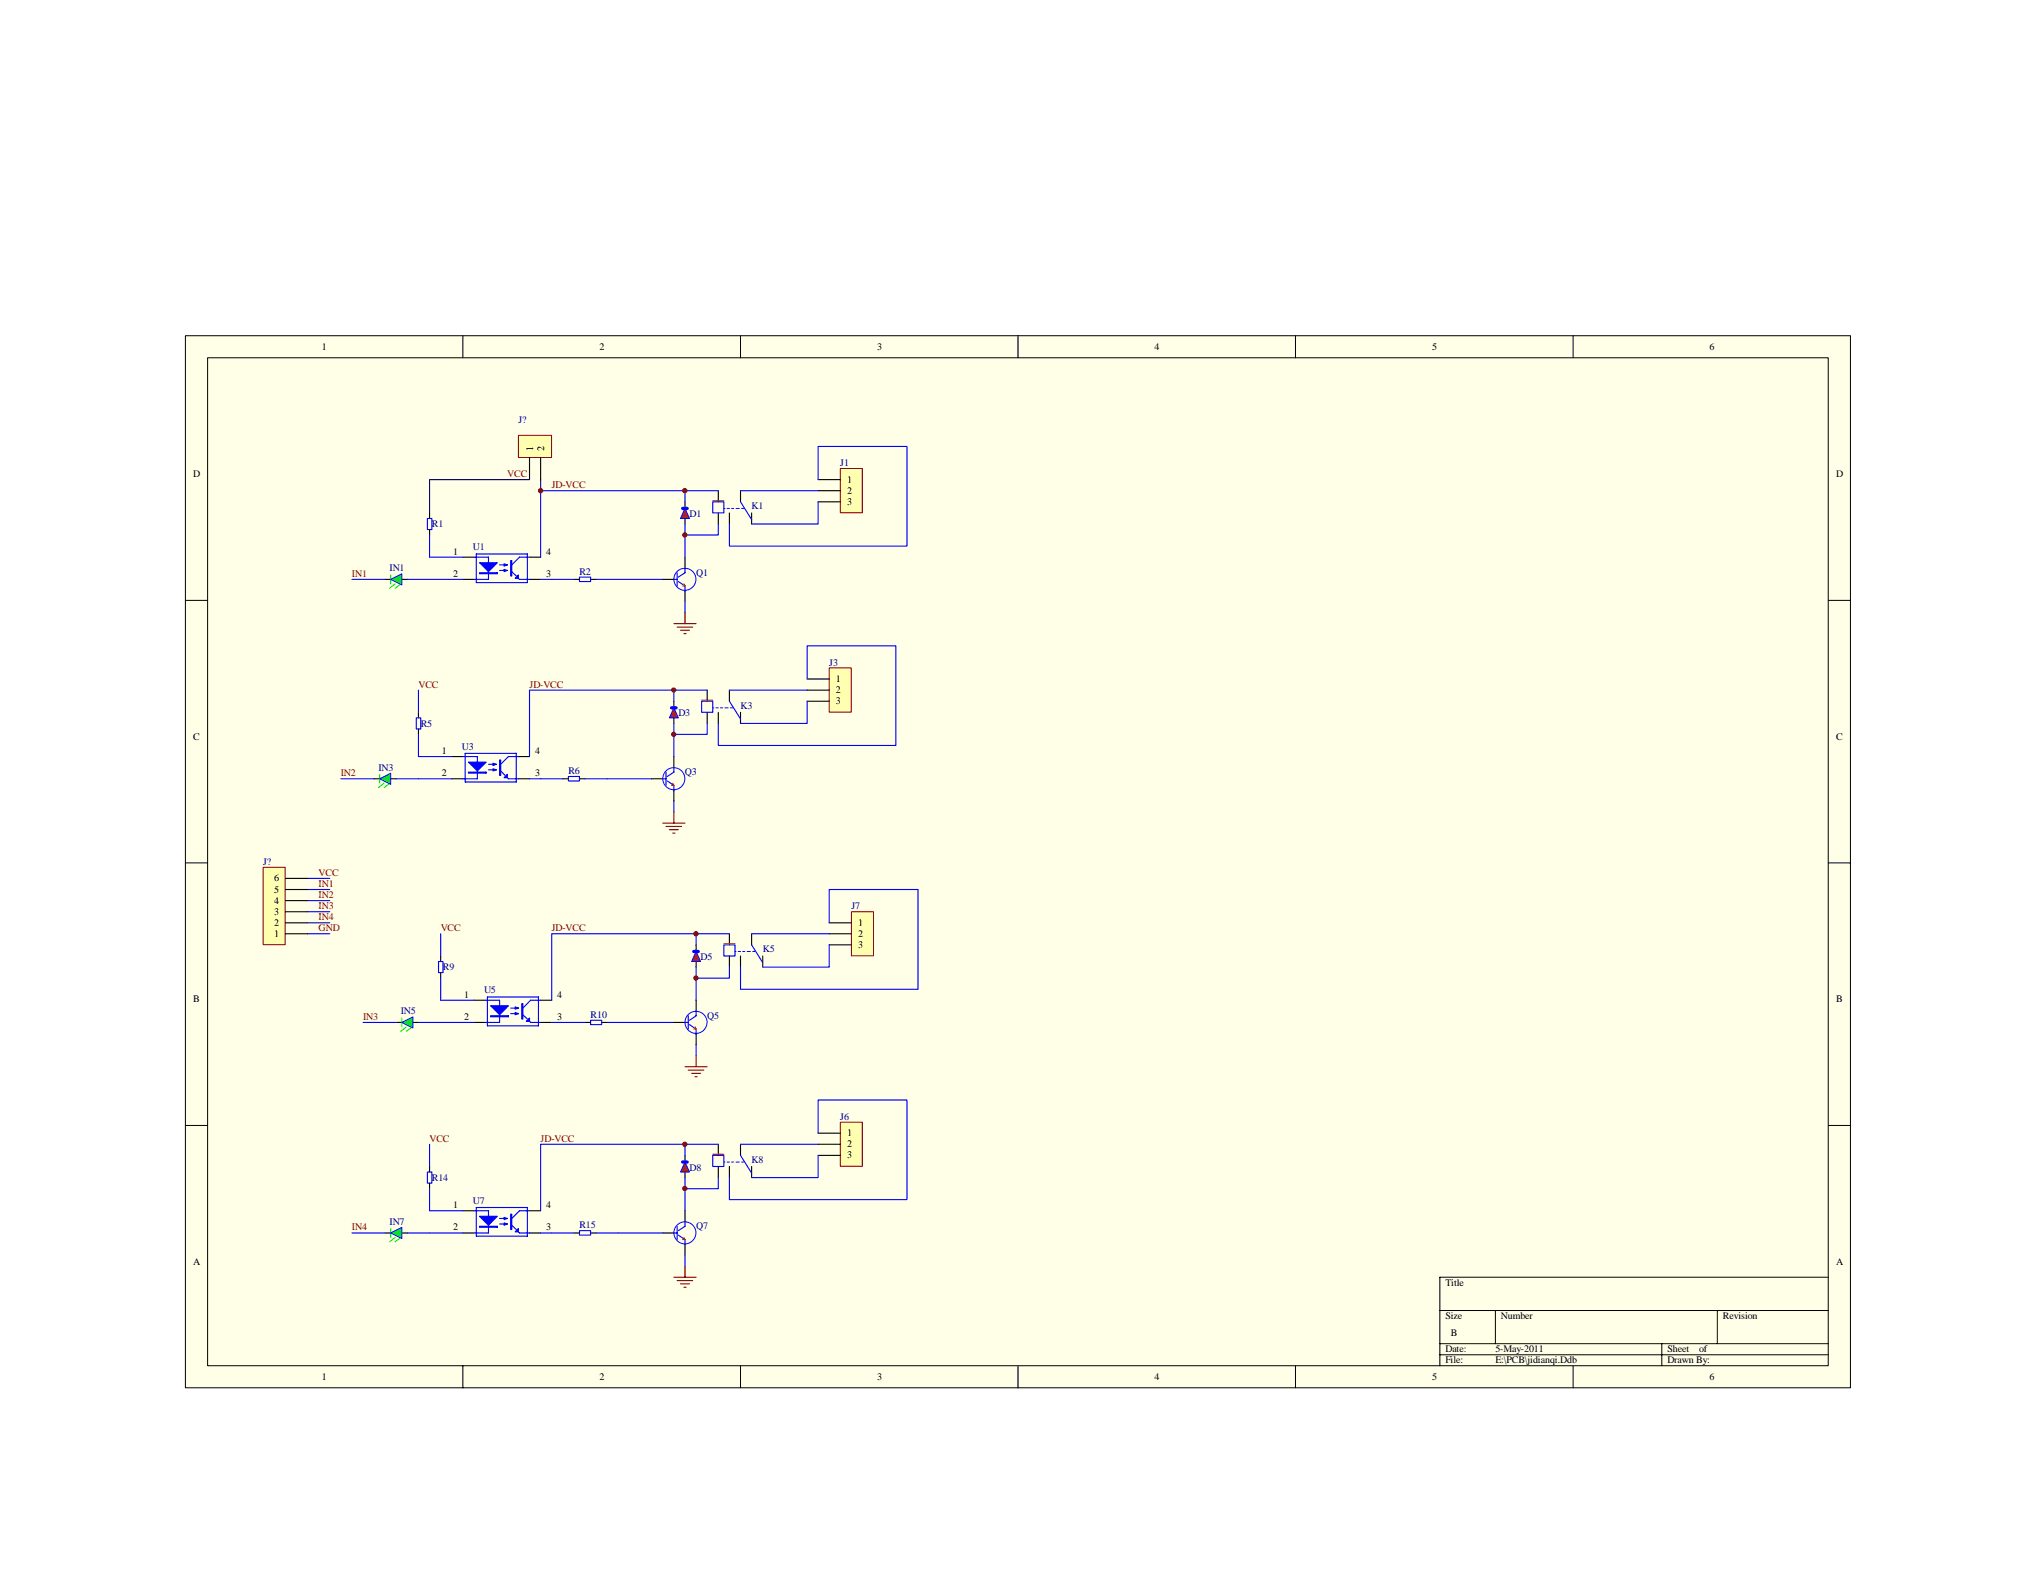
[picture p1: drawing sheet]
<svg xmlns="http://www.w3.org/2000/svg" width="279mm" height="216mm" viewBox="0 0 279 216" stroke-linecap="round" stroke-linejoin="round" font-family="sans-serif">
<path d="M25.4 46.1h228.5v144.4h-228.5z" fill="#ffffe8"/>
<g fill="none" stroke="#000" stroke-width=".14">
<path d="M25.4 46.1h228.5v144.4h-228.5zM28.5 49.1h222.4v138.4h-222.4zM63.5 46.1v3M101.6 46.1v3M139.7 46.1v3M177.8 46.1v3M215.9 46.1v3M25.4 82.4h3.1M250.9 82.4h3.1M25.4 118.4h3.1M250.9 118.4h3.1M25.4 154.5h3.1"/>
<path d="M250.9 154.5h3.1M197.6 179.9h53.3M205.2 179.9v4.5M235.7 179.9v4.5M250.9 175.3h-53.3v12.2M63.5 187.5v3M101.6 187.5v3M139.7 187.5v3M177.8 187.5v3M197.6 184.4h53.3M197.6 185.9h53.3M215.9 187.5v3"/>
<path d="M228 184.4v3.1"/>
</g>
<path d="M94 68.9v.7M94 71.2v.7M98.6 67.4v1.5M98.6 70.4v1.5M100.1 70.4v1.5M101.6 67.4v1.5M103.1 70.4v1.5" fill="none" stroke="#000" stroke-width=".15"/>
<path d="M97.8 68.9h1.5v1.5h-1.5zM101.6 68.9l1.5 2.4" fill="none" stroke="#00f" stroke-width=".15"/>
<path d="M99.5 69.8h-.2M100.1 69.8h-.3M100.7 69.8h-.3M101.5 69.8h-.5M102.1 69.8h-.3" fill="none" stroke="#00f" stroke-width=".14" stroke-dasharray="1 1 1 1 1 1 1 1"/>
<path d="M97.8 68.7h1.5" fill="none" stroke="#ee0e22" stroke-width=".15"/>
<path d="M94 69.8l.6 1.4h-1.2z" fill="#f00" stroke="#00f" stroke-width=".14"/>
<path d="M93.7 69.8h.6" fill="none" stroke="#00f" stroke-width=".46"/>
<g fill="none" stroke="#00f" stroke-width=".15">
<path d="M58.7 71.2h.6v1.5h-.6zM58.9 79.5h4.6M58.9 73.4v3.1h4.6M65 76.5h2v3h-2M65.4 76h7v4h-7zM68.6 78.3h1M68.6 77.5h1M69.2 78.1l.4 .2-.4 .2zM69.2 77.4l.4 .1-.4 .2zM70.2 78.5l.6 .6M71.1 79.4l.2 .1h1.4M72.7 76.5h-1.4l-1.1 1"/>
<path d="M74.2 79.5h4.6M79.5 79.2h1.5v.6h-1.5zM81.8 79.5h9.2M94 71.9v1.5h4.6v-1.5M94 67.4h-19.8v9.1M94 73.4v3.1M98.6 67.4h-4.6v1.5M94 82.5v1.6"/>
</g>
<path d="M92.5 85.6h3M92.9 86.1h2.2M93.4 86.5h1.2M93.9 87h.2M94 84.1v1.5" fill="none" stroke="#800000" stroke-width=".15"/>
<path d="M52.9 79.5h.7M55.1 79.5h.8M58.9 70.4v.8M58.9 72.7v.7M63.5 79.5h1.5M63.5 76.5h1.5M72.7 79.5h1.5M72.7 76.5h1.5M78.8 79.5h.7M81 79.5h.8" fill="none" stroke="#000" stroke-width=".15"/>
<g fill="#00f" stroke="#00f" stroke-width=".15">
<path d="M65.8 77.2h2.4l-1.2 1.3z"/>
<path d="M71.1 78.9v.5h-.4z"/>
<path d="M65.8 78.6v.1h2.4v-.1z" fill-rule="evenodd"/>
<path d="M70.1 76.9h.1v2.2h-.1z" fill-rule="evenodd"/>
</g>
<path d="M53.6 78.9v1.2M54.2 80.1l-.7 .6M54.8 80.3l-.6 .4" fill="none" stroke="#0f0" stroke-width=".15"/>
<path d="M53.6 79.5l1.5-.7v1.5z" fill="#0f0" stroke="#00f" stroke-width=".14"/>
<path d="M48.3 79.5h4.6M55.9 79.5h3" fill="none" stroke="#00f" stroke-width=".15"/>
<path d="M115.3 64.3h3v6.1h-3z" fill="#ffffb0"/>
<path d="M115.3 64.3h3v6.1h-3z" fill="none" stroke="#800000" stroke-width=".14"/>
<g fill="none" stroke="#000" stroke-width=".15">
<path d="M91 79.5h1.5M94 76.5v1.5M112.3 65.8h3M112.3 67.4h3M112.3 68.9h3M92.5 96.2v.8M92.5 98.5v.8M94 81v1.5M97 94.7v1.5M97 97.8v1.5M98.6 97.8v1.5M100.1 94.7v1.5"/>
<path d="M101.6 97.8v1.5"/>
</g>
<path d="M92.5 79.5h.4M92.9 78.6v1.8M93.1 79.8l.9 .6v.8M94 78v.6l-.9 .6M101.6 67.4h10.7M112.3 68.9v3h-9.2M112.3 65.8v-4.5h12.2v13.7h-24.4v-3.1M96.3 96.2h1.5v1.6h-1.5zM100.1 96.2l1.5 2.5" fill="none" stroke="#00f" stroke-width=".15"/>
<circle cx="94" cy="79.5" r="1.51" fill="none" stroke="#00f" stroke-width=".14"/>
<path d="M93.9 80.1l.1 .3h-.3M96.3 96.1h1.5" fill="none" stroke="#ee0e22" stroke-width=".15"/>
<g fill="#800000" stroke="#800000" stroke-width=".14">
<circle cx="94" cy="67.3" r=".3"/>
<circle cx="94" cy="73.4" r=".3"/>
</g>
<path d="M98 97.2h-.2M98.6 97.2h-.3M99.2 97.2h-.3M99.9 97.2h-.4M100.5 97.2h-.3" fill="none" stroke="#00f" stroke-width=".14" stroke-dasharray="1 1 1 1 1 1 1 1"/>
<path d="M92.5 97.2l.6 1.3h-1.2z" fill="#f00" stroke="#00f" stroke-width=".14"/>
<path d="M92.2 97.2h.6" fill="none" stroke="#00f" stroke-width=".46"/>
<g fill="none" stroke="#00f" stroke-width=".15">
<path d="M57.1 98.5h.6v1.6h-.6zM57.4 94.7v3.1M92.5 99.3v1.5h4.5v-1.5M92.5 94.7h-19.8v9.1M97 94.7h-4.5v1.5M57.4 106.9h4.6M57.4 100.8v3h4.6M63.5 103.8h2v3.1h-2M63.8 103.4h7v3.9h-7zM67 105.7h1.1M67 104.9h1.1M67.6 105.5l.5 .2-.5 .1z"/>
<path d="M67.6 104.8l.5 .1-.5 .2zM68.7 105.8l.6 .6M69.6 106.7l.2 .2h1.3M71.1 103.8h-1.3l-1.1 1.1M72.7 106.9h4.5M78 106.6h1.5v.6h-1.5zM80.3 106.9h9.1M92.5 100.8v3M92.5 109.9v1.5"/>
</g>
<path d="M91 113h3M91.4 113.4h2.1M91.9 113.9h1.2M92.3 114.3h.3M92.5 111.4v1.6" fill="none" stroke="#800000" stroke-width=".15"/>
<path d="M57.4 97.8v.7M51.4 106.9h.7M53.6 106.9h.8M57.4 100.1v.7M62 106.9h1.5M62 103.8h1.5M71.1 106.9h1.6M71.1 103.8h1.6M77.2 106.9h.8M79.5 106.9h.8" fill="none" stroke="#000" stroke-width=".15"/>
<g fill="#00f" stroke="#00f" stroke-width=".15">
<path d="M64.3 104.6h2.4l-1.2 1.2z"/>
<path d="M69.6 106.3v.4h-.4z"/>
<path d="M64.3 106v.1h2.4v-.1z" fill-rule="evenodd"/>
<path d="M68.6 104.3h.1v2.1h-.1z" fill-rule="evenodd"/>
</g>
<path d="M52.1 106.3v1.2M52.7 107.5l-.8 .6M53.3 107.7l-.6 .4" fill="none" stroke="#0f0" stroke-width=".15"/>
<path d="M52.1 106.9l1.5-.8v1.6z" fill="#0f0" stroke="#00f" stroke-width=".14"/>
<path d="M46.8 106.9h4.6M54.4 106.9h3" fill="none" stroke="#00f" stroke-width=".15"/>
<path d="M113.8 91.7h3v6h-3z" fill="#ffffb0"/>
<path d="M113.8 91.7h3v6h-3z" fill="none" stroke="#800000" stroke-width=".14"/>
<g fill="none" stroke="#000" stroke-width=".15">
<path d="M110.8 93.2h3M110.8 94.7h3M110.8 96.2h3M89.4 106.9h1.6M92.5 103.8v1.6M92.5 108.4v1.5M95.5 129.7v.8M95.5 132v.7M100.1 128.2v1.5M100.1 131.2v1.5M101.6 131.2v1.5M103.1 128.2v1.5"/>
<path d="M104.7 131.2v1.5"/>
</g>
<path d="M100.1 94.7h10.7M110.8 96.2v3.1h-9.2M110.8 93.2v-4.6h12.1v13.7h-24.3v-3M91 106.9h.4M91.4 106v1.8M91.6 107.2l.9 .6v.8M92.5 105.4v.6l-.9 .6M99.3 129.7h1.6v1.5h-1.6zM103.1 129.7l1.6 2.4" fill="none" stroke="#00f" stroke-width=".15"/>
<circle cx="92.5" cy="106.9" r="1.51" fill="none" stroke="#00f" stroke-width=".14"/>
<path d="M92.3 107.5l.2 .3h-.3M99.3 129.5h1.6" fill="none" stroke="#ee0e22" stroke-width=".15"/>
<g fill="#800000" stroke="#800000" stroke-width=".14">
<circle cx="92.5" cy="94.7" r=".29"/>
<circle cx="92.5" cy="100.8" r=".3"/>
</g>
<path d="M101 130.6h-.1M101.6 130.6h-.3M102.2 130.6h-.3M103 130.6h-.5M103.6 130.6h-.3" fill="none" stroke="#00f" stroke-width=".14" stroke-dasharray="1 1 1 1 1 1 1 1"/>
<path d="M95.5 130.6l.6 1.4h-1.2z" fill="#f00" stroke="#00f" stroke-width=".14"/>
<path d="M95.2 130.6h.6" fill="none" stroke="#00f" stroke-width=".46"/>
<g fill="none" stroke="#00f" stroke-width=".15">
<path d="M60.2 132h.6v1.5h-.6zM60.5 134.3v3h4.5M60.5 128.2v3M66.6 137.3h2v3h-2M66.9 136.8h7v4h-7zM70.1 139.1h1M70.1 138.4h1M70.7 139l.4 .1-.4 .2zM70.7 138.2l.4 .2-.4 .1zM71.8 139.3l.6 .6M74.2 137.3h-1.4l-1 1.1M95.5 132.7v1.6h4.6v-1.6"/>
<path d="M95.5 128.2h-19.8v9.1M95.5 134.3v3M100.1 128.2h-4.6v1.5M60.5 140.3h4.5M72.7 140.2l.1 .1h1.4M75.7 140.3h4.6M81 140h1.6v.6h-1.6zM83.3 140.3h9.2M95.5 143.4v1.5"/>
</g>
<path d="M94 146.4h3M94.4 146.9h2.2M94.9 147.3h1.2M95.4 147.8h.3M95.5 144.9v1.5" fill="none" stroke="#800000" stroke-width=".15"/>
<path d="M60.5 131.2v.8M60.5 133.5v.8M65 137.3h1.6M74.2 137.3h1.5M54.4 140.3h.7M56.7 140.3h.7M65 140.3h1.6M74.2 140.3h1.5M80.3 140.3h.7M82.6 140.3h.7" fill="none" stroke="#000" stroke-width=".15"/>
<g fill="#00f" stroke="#00f" stroke-width=".15">
<path d="M67.3 138h2.5l-1.2 1.3z"/>
<path d="M72.7 139.7v.5h-.5z"/>
<path d="M67.3 139.4v.2h2.4v-.2z" fill-rule="evenodd"/>
<path d="M71.6 137.8h.2v2.1h-.2z" fill-rule="evenodd"/>
</g>
<path d="M55.1 139.7v1.2M55.8 140.9l-.8 .7M56.4 141.1l-.6 .5" fill="none" stroke="#0f0" stroke-width=".15"/>
<path d="M55.1 140.3l1.6-.7v1.5z" fill="#0f0" stroke="#00f" stroke-width=".14"/>
<path d="M49.8 140.3h4.6M57.4 140.3h3.1" fill="none" stroke="#00f" stroke-width=".15"/>
<path d="M116.9 125.2h3v6h-3z" fill="#ffffb0"/>
<path d="M116.8 125.1h3.1v6.1h-3.1z" fill="none" stroke="#800000" stroke-width=".14"/>
<g fill="none" stroke="#000" stroke-width=".15">
<path d="M95.5 137.3v1.5M113.8 126.7h3M113.8 128.2h3M113.8 129.7h3M92.5 140.3h1.5M94 158.6v.7M95.5 141.9v1.5M98.6 157.1v1.5M101.6 157.1v1.5M94 160.9v.7M98.6 160.1v1.5M100.1 160.1v1.5"/>
<path d="M103.1 160.1v1.5"/>
</g>
<path d="M94.4 139.4v1.8M95.5 138.8v.6l-.9 .6M103.1 128.2h10.7M113.8 129.7v3h-9.1M113.8 126.7v-4.6h12.2v13.7h-24.4v-3.1M94 140.3h.4M94.6 140.6l.9 .6v.8M97.8 158.6h1.5v1.5h-1.5zM101.6 158.6l1.5 2.4" fill="none" stroke="#00f" stroke-width=".15"/>
<circle cx="95.5" cy="140.3" r="1.51" fill="none" stroke="#00f" stroke-width=".14"/>
<path d="M95.4 140.9l.1 .3h-.3M97.8 158.4h1.5" fill="none" stroke="#ee0e22" stroke-width=".15"/>
<g fill="#800000" stroke="#800000" stroke-width=".14">
<circle cx="95.5" cy="128.2" r=".3"/>
<circle cx="95.5" cy="134.2" r=".3"/>
</g>
<path d="M99.5 159.5h-.2M100.1 159.5h-.3M100.7 159.5h-.3M101.5 159.5h-.5M102.1 159.5h-.3" fill="none" stroke="#00f" stroke-width=".14" stroke-dasharray="1 1 1 1 1 1 1 1"/>
<path d="M94 159.5l.6 1.4h-1.2z" fill="#f00" stroke="#00f" stroke-width=".14"/>
<path d="M93.7 159.5h.6" fill="none" stroke="#00f" stroke-width=".46"/>
<g fill="none" stroke="#00f" stroke-width=".15">
<path d="M58.9 157.1v3M94 157.1h-19.8v9.1M98.6 157.1h-4.6v1.5M58.7 160.9h.6v1.5h-.6zM58.9 169.2h4.6M58.9 163.2v3h4.6M65 166.2h2v3h-2M65.4 165.7h7v4h-7zM68.6 168h1M68.6 167.2h1M69.2 167.9l.4 .1-.4 .2zM69.2 167.1l.4 .1-.4 .2z"/>
<path d="M70.2 168.2l.6 .6M71.1 169.1l.2 .1h1.4M72.7 166.2h-1.4l-1.1 1M74.2 169.2h4.6M79.5 168.9h1.5v.6h-1.5zM81.8 169.2h9.2M94 161.6v1.6h4.6v-1.6M94 163.2v3M94 172.3v1.5"/>
</g>
<path d="M92.5 175.3h3M92.9 175.8h2.2M93.4 176.2h1.2M93.9 176.7h.2M94 173.8v1.5" fill="none" stroke="#800000" stroke-width=".15"/>
<path d="M52.9 169.2h.7M55.1 169.2h.8M58.9 160.1v.8M58.9 162.4v.8M63.5 169.2h1.5M63.5 166.2h1.5M72.7 169.2h1.5M72.7 166.2h1.5M78.8 169.2h.7M81 169.2h.8" fill="none" stroke="#000" stroke-width=".15"/>
<g fill="#00f" stroke="#00f" stroke-width=".15">
<path d="M65.8 166.9h2.4l-1.2 1.3z"/>
<path d="M71.1 168.6v.5h-.4z"/>
<path d="M65.8 168.3v.1h2.4v-.1z" fill-rule="evenodd"/>
<path d="M70.1 166.6h.1v2.2h-.1z" fill-rule="evenodd"/>
</g>
<path d="M53.6 168.6v1.2M54.2 169.8l-.7 .6M54.8 170l-.6 .4" fill="none" stroke="#0f0" stroke-width=".15"/>
<path d="M53.6 169.2l1.5-.7v1.5z" fill="#0f0" stroke="#00f" stroke-width=".14"/>
<path d="M48.3 169.2h4.6M55.9 169.2h3" fill="none" stroke="#00f" stroke-width=".15"/>
<path d="M115.3 154.1h3v6h-3z" fill="#ffffb0"/>
<path d="M115.3 154h3v6.1h-3z" fill="none" stroke="#800000" stroke-width=".14"/>
<path d="M112.3 155.5h3M112.3 157.1h3M112.3 158.6h3M91 169.2h1.5M94 166.2v1.5M94 170.8v1.5" fill="none" stroke="#000" stroke-width=".15"/>
<path d="M42.2 120.6h3.1M42.2 122.1h3.1M42.2 123.6h3.1M42.2 125.1h3.1M42.2 128.2h3.1M101.6 157.1h10.7M112.3 158.6v3h-9.2M112.3 155.5v-4.5h12.2v13.7h-24.4v-3.1M92.5 169.2h.4M92.9 168.3v1.8M93.1 169.5l.9 .6v.8M94 167.7v.6l-.9 .6" fill="none" stroke="#00f" stroke-width=".15"/>
<circle cx="94" cy="169.2" r="1.51" fill="none" stroke="#00f" stroke-width=".14"/>
<path d="M93.9 169.8l.1 .3h-.3" fill="none" stroke="#ee0e22" stroke-width=".15"/>
<g fill="#800000" stroke="#800000" stroke-width=".14">
<circle cx="94" cy="163.1" r=".3"/>
<circle cx="74.2" cy="67.3" r=".3"/>
<circle cx="94" cy="157.1" r=".3"/>
</g>
<path d="M58.9 68.9v1.5M74.2 65.8v1.6" fill="none" stroke="#11037e" stroke-width=".15"/>
<path d="M71.2 59.8h4.5v3h-4.5z" fill="#ffffb0"/>
<path d="M71.1 59.8h4.6v3h-4.6z" fill="none" stroke="#800000" stroke-width=".14"/>
<path d="M72.7 62.8v3M74.2 62.8v3" fill="none" stroke="#000" stroke-width=".15"/>
<path d="M72.7 65.8h-13.8v3.1" fill="none" stroke="#11037e" stroke-width=".15"/>
<path d="M36.1 119.1h3v10.6h-3z" fill="#ffffb0"/>
<path d="M36.1 119h3v10.7h-3z" fill="none" stroke="#800000" stroke-width=".14"/>
<path d="M39.2 128.2h3M39.2 126.7h3M39.2 125.1h3M39.2 123.6h3M39.2 122.1h3M39.2 120.6h3" fill="none" stroke="#000" stroke-width=".15"/>
<path d="M42.2 126.7h3.1" fill="none" stroke="#11037e" stroke-width=".15"/>
<g font-size="1.4">
<text x="44.2" y="48">1</text>
<text x="82.3" y="48">2</text>
<text x="120.4" y="48">3</text>
<text x="158.4" y="48">4</text>
<text x="196.5" y="48">5</text>
<text x="234.6" y="48">6</text>
<text x="26.5" y="65.5">D</text>
<text x="73.2" y="61.9" transform="rotate(-90 73.2 61.9)">1</text>
<text x="74.7" y="61.9" transform="rotate(-90 74.7 61.9)">2</text>
<text x="252" y="65.5">D</text>
<text x="116.2" y="66.3">1</text>
<text x="116.2" y="67.8">2</text>
<text x="116.2" y="69.3">3</text>
<text x="62.2" y="76.1">1</text>
<text x="75" y="76.1">4</text>
<text x="62.2" y="79.2">2</text>
<text x="75" y="79.2">3</text>
<text x="114.7" y="93.6">1</text>
<text x="114.7" y="95.1">2</text>
<text x="26.5" y="101.5">C</text>
<text x="114.7" y="96.7">3</text>
<text x="252" y="101.5">C</text>
<text x="60.6" y="103.5">1</text>
<text x="60.6" y="106.6">2</text>
<text x="73.4" y="103.5">4</text>
<text x="73.4" y="106.6">3</text>
<text x="37.6" y="125.6">3</text>
<text x="37.6" y="124">4</text>
<text x="37.6" y="122.5">5</text>
<text x="37.6" y="121">6</text>
<text x="37.6" y="128.6">1</text>
<text x="37.6" y="127.1">2</text>
<text x="117.8" y="127.1">1</text>
<text x="117.8" y="128.6">2</text>
<text x="117.8" y="130.1">3</text>
<text x="26.5" y="137.6">B</text>
<text x="63.7" y="137">1</text>
<text x="76.5" y="137">4</text>
<text x="252" y="137.6">B</text>
<text x="63.7" y="140">2</text>
<text x="76.5" y="140">3</text>
<text x="116.2" y="156">1</text>
<text x="116.2" y="157.5">2</text>
<text x="116.2" y="159">3</text>
<text x="62.2" y="165.8">1</text>
<text x="75" y="165.8">4</text>
<text x="26.5" y="173.6">A</text>
<text x="62.2" y="168.9">2</text>
<text x="75" y="168.9">3</text>
<text x="252" y="173.6">A</text>
<text x="198.4" y="176.5">Title</text>
<text x="198.4" y="181.1">Size</text>
<text x="198.4" y="185.6">Date:</text>
<text x="199.1" y="183.3">B</text>
<text x="205.2" y="185.6">5-May-2011</text>
<text x="206" y="181.1">Number</text>
<text x="228.8" y="185.6">Sheet</text>
<text x="233.2" y="185.6">of</text>
<text x="236.4" y="181.1">Revision</text>
<text x="44.2" y="189.4">1</text>
<text x="82.3" y="189.4">2</text>
<text x="120.4" y="189.4">3</text>
<text x="158.4" y="189.4">4</text>
<text x="196.5" y="189.4">5</text>
<text x="198.4" y="187.1">File:</text>
<text x="205.2" y="187.1">E:\PCB\jidianqi.Ddb</text>
<text x="228.8" y="187.1">Drawn By:</text>
<text x="234.6" y="189.4">6</text>
</g>
<g font-size="1.4" fill="#000080">
<text x="71.1" y="58.1">J?</text>
<text x="115.3" y="64">J1</text>
<text x="94.6" y="71">D1</text>
<text x="103.1" y="69.9">K1</text>
<text x="59.3" y="72.3">R1</text>
<text x="64.9" y="75.5">U1</text>
<text x="53.5" y="78.4">IN1</text>
<text x="79.5" y="78.9">R2</text>
<text x="95.5" y="79">Q1</text>
<text x="113.8" y="91.4">J3</text>
<text x="57.7" y="99.7">R5</text>
<text x="93.1" y="98.3">D3</text>
<text x="101.6" y="97.3">K3</text>
<text x="51.9" y="105.8">IN3</text>
<text x="63.4" y="102.9">U3</text>
<text x="78" y="106.3">R6</text>
<text x="94" y="106.4">Q3</text>
<text x="36.1" y="118.7">J?</text>
<text x="116.8" y="124.8">J7</text>
<text x="96.1" y="131.8">D5</text>
<text x="104.7" y="130.7">K5</text>
<text x="60.8" y="133.2">R9</text>
<text x="66.4" y="136.4">U5</text>
<text x="55" y="139.2">IN5</text>
<text x="81" y="139.7">R10</text>
<text x="97" y="139.8">Q5</text>
<text x="115.3" y="153.7">J6</text>
<text x="94.6" y="160.7">D8</text>
<text x="103.1" y="159.6">K8</text>
<text x="59.3" y="162.1">R14</text>
<text x="64.9" y="165.2">U7</text>
<text x="53.5" y="168.1">IN7</text>
<text x="79.5" y="168.6">R15</text>
<text x="95.5" y="168.7">Q7</text>
</g>
<g font-size="1.4" fill="#800000">
<text x="69.6" y="65.5">VCC</text>
<text x="75.7" y="67">JD-VCC</text>
<text x="48.3" y="79.2">IN1</text>
<text x="57.4" y="94.4">VCC</text>
<text x="72.7" y="94.4">JD-VCC</text>
<text x="46.8" y="106.6">IN2</text>
<text x="43.7" y="120.2">VCC</text>
<text x="43.7" y="121.8">IN1</text>
<text x="43.7" y="123.3">IN2</text>
<text x="43.7" y="124.8">IN3</text>
<text x="43.7" y="127.8">GND</text>
<text x="43.7" y="126.3">IN4</text>
<text x="60.5" y="127.8">VCC</text>
<text x="75.7" y="127.8">JD-VCC</text>
<text x="49.8" y="140">IN3</text>
<text x="58.9" y="156.7">VCC</text>
<text x="74.2" y="156.7">JD-VCC</text>
<text x="48.3" y="168.9">IN4</text>
</g>
</svg>
